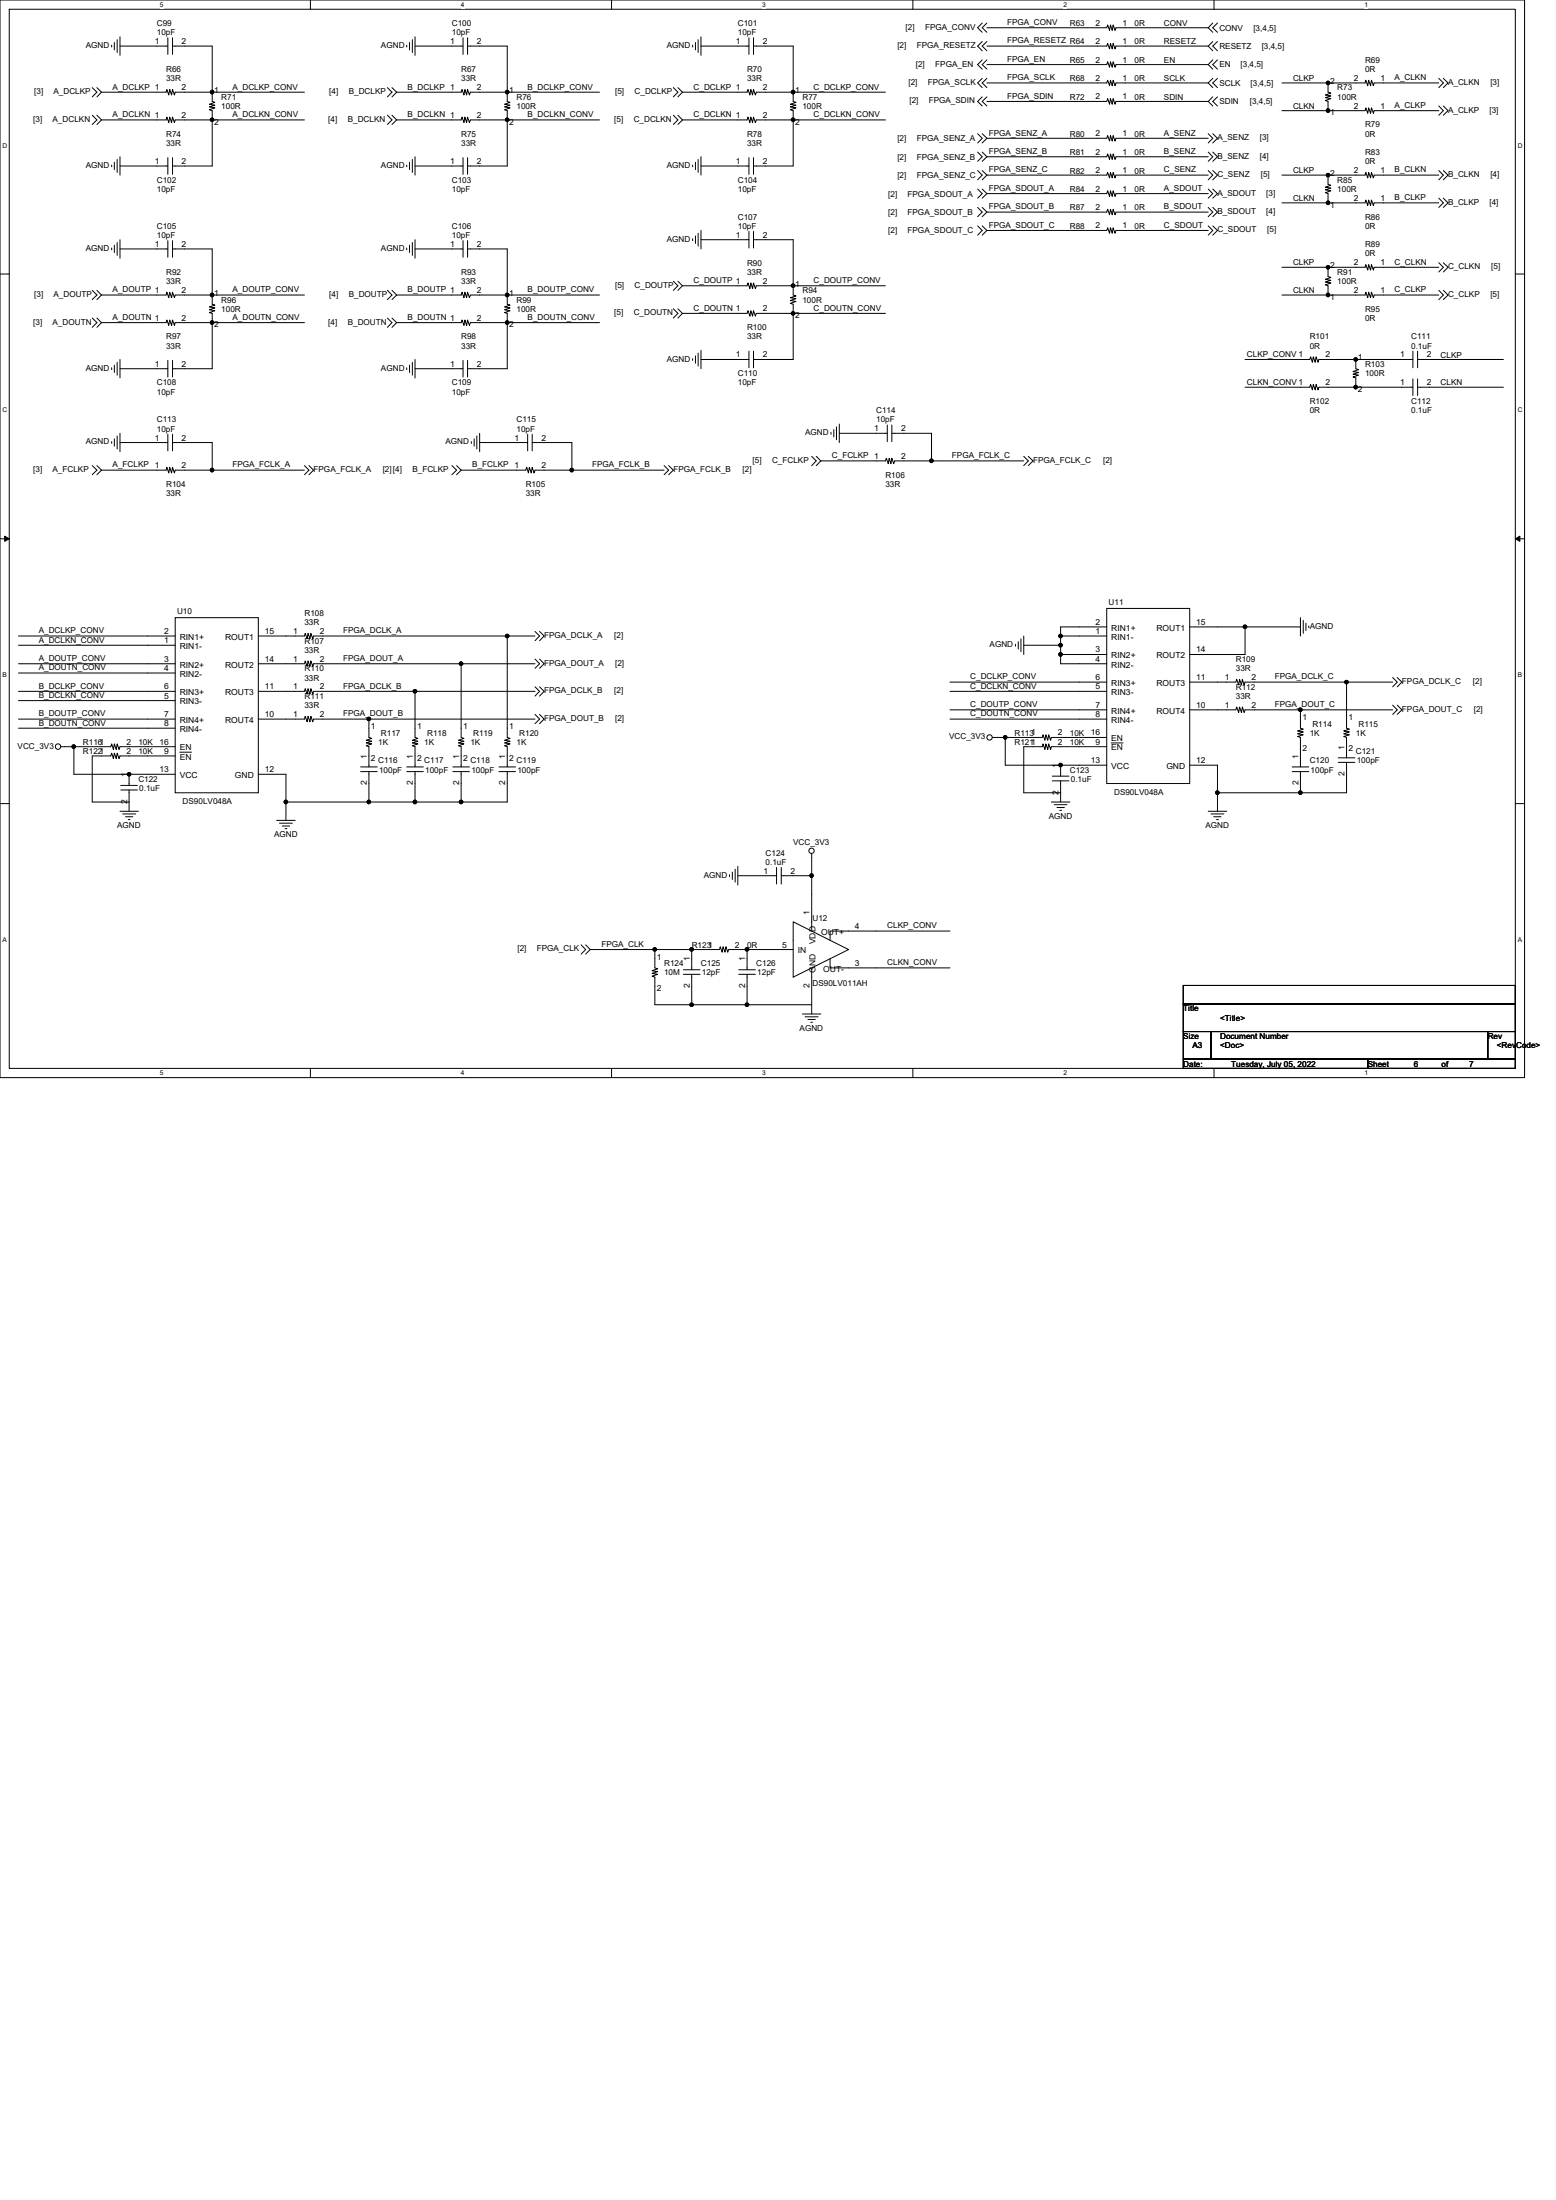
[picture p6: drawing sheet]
<svg xmlns="http://www.w3.org/2000/svg" width="210mm" height="297mm" viewBox="0 0 210 297" stroke-linecap="round" stroke-linejoin="round" font-family="sans-serif">
<path d="M0 0h205.7v145.5h-205.7zM1.2 1.2h203.3v143.1h-203.3z" fill="none" stroke="#000" stroke-width=".13"/>
<g fill="#fff">
<path d="M21.6 .1h.5v1h-.5z"/>
<path d="M21.6 144.4h.5v1h-.5z"/>
</g>
<path d="M41.9 0v1.2M41.9 144.3v1.2" fill="none" stroke="#000" stroke-width=".13"/>
<g fill="#fff">
<path d="M62.2 .1h.5v1h-.5z"/>
<path d="M62.2 144.4h.5v1h-.5z"/>
</g>
<path d="M82.5 0v1.2M82.5 144.3v1.2" fill="none" stroke="#000" stroke-width=".13"/>
<g fill="#fff">
<path d="M102.8 .1h.5v1h-.5z"/>
<path d="M102.8 144.4h.5v1h-.5z"/>
</g>
<path d="M123.2 0v1.2M123.2 144.3v1.2" fill="none" stroke="#000" stroke-width=".13"/>
<g fill="#fff">
<path d="M143.5 .1h.5v1h-.5z"/>
<path d="M143.5 144.4h.5v1h-.5z"/>
</g>
<path d="M163.8 0v1.2M163.8 144.3v1.2" fill="none" stroke="#000" stroke-width=".13"/>
<g fill="#fff">
<path d="M184.1 .1h.5v1h-.5z"/>
<path d="M184.1 144.4h.5v1h-.5z"/>
<path d="M.3 19.1h.7v1h-.7z"/>
<path d="M204.8 19.1h.6v1h-.6z"/>
<path d="M.3 54.9h.7v1h-.7z"/>
<path d="M204.8 54.9h.6v1h-.6z"/>
</g>
<path d="M0 37h1.2M204.5 37h1.2" fill="none" stroke="#000" stroke-width=".13"/>
<g fill="#fff">
<path d="M.3 90.6h.6v1h-.6z"/>
<path d="M204.8 90.6h.6v1h-.6z"/>
</g>
<path d="M0 72.7h1.2M204.5 72.7h1.2" fill="none" stroke="#000" stroke-width=".13"/>
<path d="M.6 72.4l.6 .3-.6 .4zM204.5 72.7l.6-.3v.7z" fill="#000" stroke="#000" stroke-width=".13"/>
<g fill="#fff">
<path d="M.3 126.4h.6v1h-.6z"/>
<path d="M204.8 126.4h.6v1h-.6z"/>
</g>
<g fill="none" stroke="#000" stroke-width=".13">
<path d="M12.4 11.8l.7 .6-.7 .7M12.4 15.6l.7 .6-.7 .6M13.1 11.8l.6 .6M13.1 15.6l.6 .6M13.7 12.4l-.6 .7M13.7 16.2l-.6 .6M13.7 12.4h8.7l.1-.3 .3 .7 .1-.7 .3 .7 .1-.7 .2 .7 .1-.4h5M13.7 16.2h8.7l.1-.4 .3 .8 .1-.8 .3 .8 .1-.8 .2 .8 .1-.4h5M15.1 6.1v.3M15.4 5.7v1M15.8 5.4v1.7M16.2 5v2.5"/>
<path d="M16.2 6.2h6.4M22.6 5.1v2.2M23.3 6.2h5.3v6.2M23.3 5.1v2.2M28.6 12.4v1.3l.4 .1-.7 .3 .7 .1-.7 .2 .7 .2-.7 .2 .3 .1v1.3M28.6 16.2v6.2h-5.3M28.6 12.4h12.5M28.6 16.2h12.5M52.3 11.8l.6 .6-.6 .7M52.3 15.6l.6 .6-.6 .6M52.9 11.8l.6 .6M52.9 15.6l.6 .6"/>
<path d="M53.5 16.2h8.7l.2-.4 .2 .8 .1-.8 .3 .8 .1-.8 .3 .8 .1-.4h5M53.5 12.4l-.6 .7M53.5 16.2l-.6 .6M53.5 12.4h8.7l.2-.3 .2 .7 .1-.7 .3 .7 .1-.7 .3 .7 .1-.4h5M54.9 6.1v.3M55.3 5.7v1M55.6 5.4v1.7M56 5v2.5M56 6.2h6.5M62.5 5.1v2.2M63.1 5.1v2.2M63.1 6.2h5.4v6.2"/>
<path d="M68.5 16.2v6.2h-5.4M68.5 12.4v1.3l.3 .1-.7 .3 .7 .1-.7 .2 .7 .2-.7 .2 .4 .1v1.3M68.5 12.4h12.4M68.5 16.2h12.4M90.9 11.8l.6 .6-.6 .7M90.9 15.6l.6 .6-.6 .6M91.5 11.8l.6 .6M91.5 15.6l.6 .6M92.1 12.4h8.7l.1-.3 .3 .7 .1-.7 .3 .7 .1-.7 .2 .7 .2-.4h4.9M92.1 16.2h8.7l.1-.4 .3 .8 .1-.8 .3 .8 .1-.8 .2 .8 .2-.4h4.9M92.1 12.4l-.6 .7M92.1 16.2l-.6 .6"/>
<path d="M93.5 6.1v.3M93.9 5.7v1M94.2 5.4v1.7M94.6 6.2h6.5M94.6 5v2.5M101.1 5.1v2.2M101.7 5.1v2.2M101.7 6.2h5.3v6.2M107 16.2v6.2h-5.3M107 12.4v1.3l.4 .1-.7 .3 .7 .1-.7 .2 .7 .2-.7 .2 .3 .1v1.3M107 12.4h12.5M107 16.2h12.5"/>
<path d="M131.9 18.1l.6 .6-.6 .6M132.5 18.1l.7 .6M132.5 3.1l-.6 .6 .6 .7M132.5 5.6l-.6 .6 .6 .7M132.5 10.6l-.6 .6 .6 .6M132.5 13.1l-.6 .6 .6 .6M132.5 8.1l-.6 .6 .6 .6M133.2 18.7l-.7 .6M133.2 3.7h16.2l.1-.3 .2 .7 .2-.7 .2 .7 .1-.7 .3 .7 .1-.4h12.4M133.2 13.7h16.2l.1-.4 .2 .8 .2-.8 .2 .8 .1-.8 .3 .8 .1-.4h12.4M133.2 6.2h16.2l.1-.3 .2 .7 .2-.7 .2 .7 .1-.7 .3 .7 .1-.4h12.4M133.2 11.2h16.2l.1-.4 .2 .8 .2-.8 .2 .8 .1-.8 .3 .8 .1-.4h12.4"/>
<path d="M133.2 3.1l-.7 .6 .7 .7M133.2 5.6l-.7 .6 .7 .7M133.2 10.6l-.7 .6 .7 .6M133.2 13.1l-.7 .6 .7 .6M133.2 8.1l-.7 .6 .7 .6M133.2 18.7h16.2l.1-.4 .2 .7 .2-.7 .2 .7 .1-.7 .3 .7 .1-.3h12.4M163 3.7l.7 .7M163 11.2l.7 .6M163 6.2l.7 .7M163 13.7l.7 .6M163 8.7l.7 .6M163 8.7h-12.4l-.1 .4-.3-.8-.1 .8-.2-.8-.2 .8-.2-.8-.1 .4h-16.2"/>
<path d="M163 18.1l.7 .6-.7 .6M163.7 3.1l-.7 .6M163.7 10.6l-.7 .6M163.7 5.6l-.7 .6M163.7 13.1l-.7 .6M163.7 8.1l-.7 .6M163.7 18.1l.6 .6-.6 .6M164.3 3.1l-.6 .6 .6 .7M164.3 10.6l-.6 .6 .6 .6M164.3 5.6l-.6 .6 .6 .7M164.3 13.1l-.6 .6 .6 .6M164.3 8.1l-.6 .6 .6 .6"/>
<path d="M173 11.2h6.2M173 14.9h6.2M179.2 11.2v1.2l.4 .2-.7 .2 .7 .2-.7 .2 .7 .1-.7 .3 .3 .1v1.2M179.2 11.2h5l.1-.4 .3 .8 .1-.8 .3 .8 .1-.8 .2 .8 .1-.4h8.8M179.2 14.9h5l.1-.3 .3 .7 .1-.7 .3 .7 .1-.7 .2 .7 .1-.4h8.8M194.2 10.6l.6 .6-.6 .6M194.2 14.3l.6 .6-.6 .7M194.8 10.6l.6 .6-.6 .6M194.8 14.3l.6 .6-.6 .7M12.4 39.2l.7 .6-.7 .6M13.1 39.2l.6 .6M13.7 39.8h8.7l.1-.3 .3 .7 .1-.7 .3 .7 .1-.7 .2 .7 .1-.4h5"/>
<path d="M13.7 39.8l-.6 .6M15.1 33.5v.2M15.1 22.3v.2M15.4 33.1v1M15.4 21.9v1M15.8 32.7v1.8M15.8 21.5v1.8M16.2 32.4v2.5M16.2 22.4h6.4M16.2 33.6h6.4M16.2 21.2v2.4M22.6 21.3v2.2"/>
<path d="M22.6 32.5v2.2M23.3 33.6h5.3v6.2M23.3 21.3v2.2M23.3 32.5v2.2M28.6 39.8v1.3l.4 .1-.7 .2 .7 .2-.7 .2 .7 .2-.7 .2 .3 .1v1.3M28.6 39.8h12.5M52.3 39.2l.6 .6-.6 .6M52.9 39.2l.6 .6M53.5 39.8h8.7l.2-.3 .2 .7 .1-.7 .3 .7 .1-.7 .3 .7 .1-.4h5M53.5 39.8l-.6 .6M54.9 22.3v.2M54.9 33.5v.2"/>
<path d="M55.3 21.9v1M55.3 33.1v1M55.6 21.5v1.8M55.6 32.7v1.8M56 21.2v2.4M56 32.4v2.5M56 33.6h6.5M56 22.4h6.5M62.5 32.5v2.2M62.5 21.3v2.2M63.1 32.5v2.2M63.1 21.3v2.2"/>
<path d="M63.1 33.6h5.4v6.2M68.5 39.8v1.3l.3 .1-.7 .2 .7 .2-.7 .2 .7 .2-.7 .2 .4 .1v1.3M68.5 39.8h12.4M90.9 38l.6 .6-.6 .6M91.5 38l.6 .6M92.1 38.6h8.7l.1-.4 .3 .8 .1-.8 .3 .8 .1-.8 .2 .8 .2-.4h4.9M92.1 38.6l-.6 .6M93.5 22.3v.2M93.5 32.2v.3M93.9 21.9v1M93.9 31.9v1M94.2 21.5v1.8"/>
<path d="M94.2 31.5v1.7M94.6 22.4h6.5M94.6 32.4h6.5M94.6 21.2v2.4M94.6 31.1v2.5M101.1 21.3v2.2M101.1 31.2v2.3M101.7 21.3v2.2M101.7 31.2v2.3M101.7 32.4h5.3v6.2M107 38.6v1.2l.4 .2-.7 .2 .7 .1-.7 .3 .7 .1-.7 .3 .3 .1v1.2M107 38.6h12.5"/>
<path d="M131.9 20.5l.6 .7-.6 .6M131.9 23l.6 .6-.6 .7M131.9 25.5l.6 .6-.6 .7M131.9 28l.6 .6-.6 .7M131.9 30.5l.6 .6-.6 .7M132.5 20.5l.7 .7M132.5 23l.7 .6M132.5 25.5l.7 .6M132.5 28l.7 .6M132.5 30.5l.7 .6M133.2 21.2l-.7 .6M133.2 23.6l-.7 .7"/>
<path d="M133.2 26.1l-.7 .7M133.2 28.6l-.7 .7M133.2 31.1l-.7 .7M133.2 28.6h16.2l.1-.3 .2 .7 .2-.7 .2 .7 .1-.7 .3 .7 .1-.4h12.4M133.2 23.6h16.2l.1-.3 .2 .7 .2-.7 .2 .7 .1-.7 .3 .7 .1-.4h12.4M133.2 31.1h16.2l.1-.3 .2 .7 .2-.7 .2 .7 .1-.7 .3 .7 .1-.4h12.4M133.2 26.1h16.2l.1-.3 .2 .7 .2-.7 .2 .7 .1-.7 .3 .7 .1-.4h12.4M133.2 21.2h16.2l.1-.4 .2 .7 .2-.7 .2 .7 .1-.7 .3 .7 .1-.3h12.4M163 20.5l.7 .7-.7 .6M163 23l.7 .6-.7 .7M163 25.5l.7 .6-.7 .7M163 28l.7 .6-.7 .7"/>
<path d="M163 30.5l.7 .6-.7 .7M163.7 20.5l.6 .7-.6 .6M163.7 23l.6 .6-.6 .7M163.7 25.5l.6 .6-.6 .7M163.7 28l.6 .6-.6 .7M163.7 30.5l.6 .6-.6 .7M173 39.8h6.2M173 36.1h6.2M173 23.6h6.2M173 27.4h6.2M179.2 36.1v1.2l.4 .2-.7 .2 .7 .1-.7 .3 .7 .1-.7 .3 .3 .1v1.2M179.2 23.6v1.3l.4 .1-.7 .3 .7 .1-.7 .2 .7 .2-.7 .2 .3 .1v1.3"/>
<path d="M179.2 36.1h5l.1-.4 .3 .8 .1-.8 .3 .8 .1-.8 .2 .8 .1-.4h8.8M179.2 39.8h5l.1-.3 .3 .7 .1-.7 .3 .7 .1-.7 .2 .7 .1-.4h8.8M179.2 23.6h5l.1-.3 .3 .7 .1-.7 .3 .7 .1-.7 .2 .7 .1-.4h8.8M179.2 27.4h5l.1-.4 .3 .7 .1-.7 .3 .7 .1-.7 .2 .7 .1-.3h8.8M194.2 35.5l.6 .6-.6 .6M194.2 39.2l.6 .6-.6 .6M194.2 23l.6 .6-.6 .7M194.2 26.8l.6 .6-.6 .6M194.8 35.5l.6 .6-.6 .6M194.8 39.2l.6 .6-.6 .6M194.8 23l.6 .6-.6 .7M194.8 26.8l.6 .6-.6 .6"/>
<path d="M12.4 42.9l.7 .7-.7 .6M13.1 42.9l.6 .7M13.7 43.6l-.6 .6M13.7 43.6h8.7l.1-.4 .3 .7 .1-.7 .3 .7 .1-.7 .2 .7 .1-.3h5M15.1 49.7v.2M15.1 59.6v.3M15.4 49.3v1M15.4 59.2v1M15.8 48.9v1.8M15.8 58.9v1.7M16.2 48.5v2.5M16.2 58.5v2.5"/>
<path d="M16.2 59.8h6.4M16.2 49.8h6.4M22.6 58.6v2.3M22.6 48.7v2.2M23.3 59.8h5.3v3.7M23.3 58.6v2.3M23.3 48.7v2.2M28.6 43.6v6.2h-5.3M28.6 43.6h12.5M52.3 42.9l.6 .7-.6 .6M52.9 42.9l.6 .7M53.5 43.6h8.7l.2-.4 .2 .7 .1-.7 .3 .7 .1-.7 .3 .7 .1-.3h5"/>
<path d="M53.5 43.6l-.6 .6M54.9 49.7v.2M55.3 49.3v1M55.6 48.9v1.8M56 48.5v2.5M56 49.8h6.5M62.5 48.7v2.2M63.1 48.7v2.2M63.6 59.6v.3M64 59.2v1M64.3 58.9v1.7M64.7 58.5v2.5"/>
<path d="M64.7 59.8h6.5M68.5 43.6v6.2h-5.4M68.5 43.6h12.4M71.2 58.6v2.3M71.8 58.6v2.3M71.8 59.8h5.4v3.7M90.9 41.7l.6 .6-.6 .6M91.5 41.7l.6 .6M92.1 42.3h8.7l.1-.3 .3 .7 .1-.7 .3 .7 .1-.7 .2 .7 .2-.4h4.9M92.1 42.3l-.6 .6M93.5 48.4v.3M93.9 48v1"/>
<path d="M94.2 47.7v1.7M94.6 48.5h6.5M94.6 47.3v2.5M101.1 47.4v2.3M101.7 47.4v2.3M107 42.3v6.2h-5.3M107 42.3h12.5M112.1 58.4v.2M112.5 58v1M112.9 57.6v1.8M113.3 57.3v2.5M113.3 58.5h6.4"/>
<path d="M119.7 57.4v2.2M120.4 57.4v2.2M120.4 58.5h5.3v3.7M168 48.5h8.7l.2-.3 .2 .7 .1-.7 .3 .7 .1-.7 .3 .7 .1-.4h5M168 52.3h8.7l.2-.4 .2 .7 .1-.7 .3 .7 .1-.7 .3 .7 .1-.3h5M183 48.5v1.3l.3 .1-.7 .3 .7 .1-.7 .2 .7 .2-.7 .2 .4 .1v1.3M183 52.3h7.7M183 48.5h7.7M190.7 51.2v2.2M190.7 47.4v2.3M191.3 51.2v2.2M191.3 47.4v2.3"/>
<path d="M191.3 52.3h11.6M191.3 48.5h11.6M12.4 62.9l.7 .6-.7 .6M13.1 62.9l.6 .6M13.7 63.5l-.6 .6M13.7 63.5h8.7l.1-.4 .3 .8 .1-.8 .3 .8 .1-.8 .2 .8 .1-.4h5M28.6 63.5h12.5M41.1 62.9l.6 .6-.6 .6M41.7 62.9l.6 .6-.6 .6M61 62.9l.6 .6-.6 .6M61.6 62.9l.6 .6M62.2 63.5h8.8l.1-.4 .2 .8 .1-.8 .3 .8 .1-.8 .3 .8 .1-.4h5"/>
<path d="M62.2 63.5l-.6 .6M77.2 63.5h12.4M89.6 62.9l.6 .6-.6 .6M90.2 62.9l.7 .6-.7 .6M109.5 61.6l.7 .6-.7 .7M110.2 61.6l.6 .6M110.8 62.2h8.7l.1-.3 .3 .7 .1-.7 .2 .7 .2-.7 .2 .7 .1-.4h5M110.8 62.2l-.6 .7M125.7 62.2h12.5M138.2 61.6l.6 .6-.6 .7M138.8 61.6l.6 .6-.6 .7M2.5 93.3h21.1"/>
<path d="M2.5 89.6h21.1M2.5 87.1h21.1M2.5 90.9h21.1M2.5 94.6h21.1M2.5 98.3h21.1M2.5 85.9h21.1M23.6 97.1h-21.1M23.6 83.4h11.3v23.6h-11.3zM34.9 85.9h6.2l.1-.4 .2 .8 .2-.8 .2 .8 .2-.8 .2 .8 .1-.4h26.2M34.9 89.6h6.2l.1-.4 .2 .8 .2-.8 .2 .8 .2-.8 .2 .8 .1-.4h19.9M34.9 93.3h6.2l.1-.3 .2 .7 .2-.7 .2 .7 .2-.7 .2 .7 .1-.4h13.7M34.9 97.1h6.2l.1-.4 .2 .8 .2-.8 .2 .8 .2-.8 .2 .8 .1-.4h7.5"/>
<path d="M49.8 97.1v2.5l.4 .1-.8 .2 .8 .2-.8 .2 .8 .1-.8 .3 .4 .1v2.7M49.8 97.1h22.4M56 93.3v6.3l.4 .1-.8 .2 .8 .2-.8 .2 .8 .1-.8 .3 .4 .1v2.7M56 93.3h16.2M62.2 89.6h10M62.2 89.6v10l.4 .1-.7 .2 .7 .2-.7 .2 .7 .1-.7 .3 .3 .1v2.7M68.5 85.9h3.7M68.5 85.9v13.7l.3 .1-.7 .2 .7 .2-.7 .2 .7 .1-.7 .3 .4 .1v2.7M72.2 85.3l.6 .6-.6 .6M72.2 92.7l.6 .6-.6 .7M72.2 96.5l.6 .6-.6 .6M72.2 89l.6 .6-.6 .6"/>
<path d="M72.8 85.3l.6 .6-.6 .6M72.8 92.7l.6 .6-.6 .7M72.8 96.5l.6 .6-.6 .6M72.8 89l.6 .6-.6 .6M128.2 92.1h21.2M128.2 93.3h21.2M128.2 95.8h21.2M128.2 97.1h21.2M133.9 99.6h1.8M135.7 99.6h5l.1-.4 .2 .7 .1-.7 .3 .7 .1-.7 .3 .7 .1-.3h7.5M135.7 99.6v3.7h7.4M137 87v.2"/>
<path d="M137.4 86.6v1M137.8 86.3v1.7M138.2 85.9v2.5M138.2 87.1h4.9M143.1 85.9h6.3M143.1 88.4h6.3M143.1 88.4v1.2h6.3M143.1 85.9v1.2M143.1 87.1v1.3M149.4 84.6h-6.3v1.3M149.4 82.1h11.1v23.7h-11.1zM160.5 84.6h7.5"/>
<path d="M160.5 92.1h6.3l.1-.4 .3 .8 .1-.8 .2 .8 .2-.8 .2 .8 .1-.4h13.7M160.5 95.8h6.3l.1-.3 .3 .7 .1-.7 .2 .7 .2-.7 .2 .7 .1-.4h7.5M168 84.6h7.5M168 84.6v3.8h-7.5M175.5 95.8h12.4M175.5 83.4v2.5M175.5 95.8v2.5l.4 .1-.8 .3 .8 .1-.8 .3 .8 .1-.8 .2 .4 .2v3.9M175.9 83.8v1.7M176.2 84.1v1M176.6 84.5v.3M181.7 92.1v6.2l.4 .1-.8 .3 .8 .1-.8 .3 .8 .1-.8 .2 .4 .2v2.7M181.7 92.1h6.2"/>
<path d="M187.9 91.5l.7 .6-.7 .6M187.9 95.2l.7 .6-.7 .7M188.6 91.5l.6 .6-.6 .6M188.6 95.2l.6 .6-.6 .7M0 108.5h1.2M8.2 100.8h1.8v3.7h7.4M10 100.8h4.9l.2-.4 .2 .8 .1-.8 .3 .8 .1-.8 .3 .8 .1-.4h7.4M16.2 109.5h2.5M16.3 106.7h2.2M16.3 106h2.2M16.6 109.9h1.7M16.9 110.3h1"/>
<path d="M17.3 110.7h.2M17.4 104.5h6.2M17.4 108.3v1.2M17.4 104.5v1.5M17.4 106.7v1.6M23.6 102.1h-7.4l-.1 .3-.3-.7-.1 .7-.3-.7-.1 .7-.2-.7-.2 .4h-2.5v6.2h5M24.3 101.6h1.5M34.9 104.5h3.7v3.8h11.2M37.3 110.8h2.5M37.7 111.1h1.8M38.1 111.5h1M38.5 111.9h.2"/>
<path d="M38.6 108.3v2.5M48.7 104.2h2.2M48.7 103.5h2.2M49.8 108.3h6.2M49.8 104.2v4.1M54.9 104.2h2.2M54.9 103.5h2.2M56 104.2v4.1M56 108.3h6.2M61.1 104.2h2.3M61.1 103.5h2.3M62.2 104.2v4.1"/>
<path d="M67.3 104.2h2.3M67.3 103.5h2.3M68.5 104.2v4.1h-6.3M98.4 118.1v.3M98.8 117.8v.9M99.2 117.4v1.7M99.6 118.2h5.2M99.6 117v2.5M104.8 117.1v2.3M105.4 117.1v2.3M105.4 118.2h4.1M109.5 115.3v2.9"/>
<path d="M109.5 118.2v7.5M141.9 108.3h2.5M142 105.4h2.3M142 104.8h2.3M142.3 108.6h1.7M142.6 109h1M143 109.4h.3M143.1 103.3h6.3M143.1 103.3v1.5M143.1 105.4v1.6M143.1 107v1.3M149.4 100.8h-7.5l-.1 .4-.3-.8-.1 .8-.3-.8-.1 .8-.2-.8-.1 .4h-2.5v6.2h4.9"/>
<path d="M150 100.3h1.6M160.5 103.3h3.8v3.7M163 109.5h2.5M163.4 109.9h1.8M163.8 110.3h1M164.2 110.7h.2M164.3 107h11.2M164.3 107v2.5M174.4 104.2h2.2M174.4 103.5h2.2M175.5 104.2v2.8M180.6 102.9h2.2"/>
<path d="M180.6 102.3h2.2M181.7 102.9v4.1h-6.2M204.5 108.5h1.2M78.4 127.6l.6 .6-.6 .6M79 127.6l.7 .6M79.7 128.2l-.7 .6M79.7 128.2h8.7M88.4 128.2v2.5l.4 .1-.8 .3 .8 .1-.8 .2 .8 .2-.8 .2 .4 .1v3.8h4.9M88.4 128.2h4.9M92.2 131.6h2.3M92.2 130.9h2.3M93.3 128.2v2.7"/>
<path d="M93.3 128.2h3.8l.1-.4 .3 .8 .1-.8 .2 .8 .2-.8 .2 .8 .1-.4h2.5M93.3 135.7h7.5M93.3 131.6v4.1M99.7 131.6h2.2M99.7 130.9h2.2M100.8 128.2h6.2M100.8 128.2v2.7M100.8 131.6v4.1M100.8 135.7h8.7M107 124.5l7.5 3.7-7.5 3.7zM108.3 136.9h2.5M108.6 137.3h1.8"/>
<path d="M109 137.6h1M109.4 138h.2M109.5 130.7v5M109.5 135.7v1.2M112 129.4v1.3h16.2M128.2 125.7h-16.2v1.3M159.7 133.1h44.8v2.5h-44.8zM159.7 135.6h44.8v3.7h-44.8zM159.7 139.3h3.7v3.7h-3.7zM163.4 139.3h37.4v3.7h-37.4zM200.8 139.3h3.7v3.7h-3.7zM159.7 143h24.9v1.3h-24.9z"/>
<path d="M184.6 143h19.9v1.3h-19.9z"/>
<circle cx="133.5" cy="99.6" r=".36"/>
<circle cx="7.8" cy="100.8" r=".37"/>
<circle cx="109.5" cy="114.9" r=".36"/>
</g>
<g fill="#000" stroke="#000" stroke-width=".13">
<circle cx="28.6" cy="12.4" r=".24"/>
<circle cx="28.6" cy="16.2" r=".23"/>
<circle cx="68.4" cy="12.4" r=".24"/>
<circle cx="68.4" cy="16.2" r=".24"/>
<circle cx="107" cy="12.4" r=".24"/>
<circle cx="107" cy="16.2" r=".24"/>
<circle cx="179.2" cy="14.9" r=".24"/>
<circle cx="179.2" cy="11.2" r=".23"/>
<circle cx="28.6" cy="39.8" r=".24"/>
<circle cx="68.4" cy="39.8" r=".24"/>
<circle cx="107" cy="38.6" r=".24"/>
<circle cx="179.2" cy="27.4" r=".24"/>
<circle cx="179.2" cy="39.8" r=".24"/>
<circle cx="179.2" cy="36.1" r=".23"/>
<circle cx="179.2" cy="23.6" r=".23"/>
<circle cx="28.6" cy="43.5" r=".24"/>
<circle cx="68.4" cy="43.5" r=".24"/>
<circle cx="107" cy="42.3" r=".24"/>
<circle cx="183" cy="52.3" r=".24"/>
<circle cx="183" cy="48.5" r=".24"/>
<circle cx="28.6" cy="63.5" r=".24"/>
<circle cx="77.2" cy="63.5" r=".24"/>
<circle cx="125.7" cy="62.2" r=".24"/>
<circle cx="49.8" cy="97.1" r=".24"/>
<circle cx="56" cy="93.3" r=".24"/>
<circle cx="62.2" cy="89.6" r=".24"/>
<circle cx="68.4" cy="85.9" r=".24"/>
<circle cx="135.7" cy="99.6" r=".24"/>
<circle cx="143.1" cy="87.1" r=".24"/>
<circle cx="143.1" cy="88.4" r=".24"/>
<circle cx="143.1" cy="85.9" r=".24"/>
<circle cx="168" cy="84.6" r=".24"/>
<circle cx="175.5" cy="95.8" r=".24"/>
<circle cx="181.7" cy="92.1" r=".24"/>
<circle cx="9.9" cy="100.8" r=".24"/>
<circle cx="17.4" cy="104.5" r=".23"/>
<circle cx="38.6" cy="108.3" r=".24"/>
<circle cx="49.8" cy="108.3" r=".24"/>
<circle cx="56" cy="108.3" r=".24"/>
<circle cx="62.2" cy="108.3" r=".24"/>
<circle cx="109.5" cy="118.2" r=".24"/>
<circle cx="143.1" cy="103.3" r=".24"/>
<circle cx="164.3" cy="107" r=".24"/>
<circle cx="175.5" cy="107" r=".24"/>
<circle cx="88.4" cy="128.2" r=".24"/>
<circle cx="93.3" cy="128.2" r=".24"/>
<circle cx="93.3" cy="135.7" r=".24"/>
<circle cx="100.8" cy="135.7" r=".24"/>
<circle cx="100.8" cy="128.2" r=".24"/>
</g>
<g font-size="1.1">
<text x="20.9" y="5.9">1</text>
<text x="21.2" y="3.5">C99</text>
<text x="21.2" y="4.8">10pF</text>
<text x="24.5" y="5.9">2</text>
<text x="60.7" y="5.9">1</text>
<text x="61" y="3.5">C100</text>
<text x="61" y="4.8">10pF</text>
<text x="64.3" y="5.9">2</text>
<text x="99.3" y="5.9">1</text>
<text x="99.6" y="3.5">C101</text>
<text x="99.6" y="4.8">10pF</text>
<text x="102.9" y="5.9">2</text>
<text x="122.2" y="4">[2]</text>
<text x="124.8" y="4">FPGA_CONV</text>
<text x="135.9" y="3.4">FPGA_CONV</text>
<text x="135.9" y="5.9">FPGA_RESETZ R64</text>
<text x="144.4" y="3.5">R63</text>
<text x="147.8" y="3.5">2</text>
<text x="147.8" y="5.9">2</text>
<text x="151.5" y="3.5">1</text>
<text x="151.5" y="5.9">1</text>
<text x="153.1" y="3.5">0R</text>
<text x="153.1" y="6">0R</text>
<text x="157.1" y="3.5">CONV</text>
<text x="157.1" y="6">RESETZ</text>
<text x="164.5" y="4.1">CONV</text>
<text x="169.1" y="4.1">[3,4,5]</text>
<text x="11.6" y="6.5">AGND</text>
<text x="22.4" y="9.7">R66</text>
<text x="22.4" y="11">33R</text>
<text x="51.4" y="6.5">AGND</text>
<text x="62.2" y="9.7">R67</text>
<text x="62.2" y="11">33R</text>
<text x="90" y="6.5">AGND</text>
<text x="100.8" y="9.7">R70</text>
<text x="100.8" y="11">33R</text>
<text x="121.1" y="6.5">[2]</text>
<text x="122.6" y="11.5">[2]</text>
<text x="123.6" y="9">[2]</text>
<text x="123.7" y="6.5">FPGA_RESETZ</text>
<text x="125.2" y="11.5">FPGA_SCLK</text>
<text x="126.2" y="9">FPGA_EN</text>
<text x="135.9" y="10.8">FPGA_SCLK</text>
<text x="135.9" y="8.4">FPGA_EN</text>
<text x="144.4" y="8.5">R65</text>
<text x="144.4" y="11">R68</text>
<text x="147.8" y="8.4">2</text>
<text x="147.8" y="10.9">2</text>
<text x="151.5" y="8.4">1</text>
<text x="151.5" y="10.9">1</text>
<text x="153.1" y="8.5">0R</text>
<text x="153.1" y="11">0R</text>
<text x="157.1" y="8.5">EN</text>
<text x="157.1" y="10.9">SCLK</text>
<text x="164.5" y="11.6">SCLK</text>
<text x="164.5" y="6.6">RESETZ</text>
<text x="164.5" y="9.1">EN</text>
<text x="167.4" y="9.1">[3,4,5]</text>
<text x="168.8" y="11.6">[3,4,5]</text>
<text x="170.3" y="6.6">[3,4,5]</text>
<text x="174.5" y="10.9">CLKP</text>
<text x="179.5" y="11.3">2</text>
<text x="182.7" y="10.9">2</text>
<text x="184.2" y="8.5">R69</text>
<text x="184.2" y="9.7">0R</text>
<text x="186.3" y="10.9">1</text>
<text x="188.2" y="10.8">A_CLKN</text>
<text x="195.4" y="11.5">A_CLKN</text>
<text x="201.1" y="11.5">[3]</text>
<text x="4.5" y="16.4">[3]</text>
<text x="4.6" y="12.7">[3]</text>
<text x="7.1" y="16.4">A_DCLKN</text>
<text x="7.2" y="12.7">A_DCLKP</text>
<text x="15.2" y="12.1">A_DCLKP 1</text>
<text x="15.2" y="15.8">A_DCLKN 1</text>
<text x="24.5" y="12.2">2</text>
<text x="24.5" y="15.9">2</text>
<text x="28.9" y="12.6">1</text>
<text x="28.9" y="16.8">2</text>
<text x="29.9" y="13.5">R71</text>
<text x="29.9" y="14.7">100R</text>
<text x="31.4" y="12.1">A_DCLKP_CONV</text>
<text x="31.4" y="15.8">A_DCLKN_CONV</text>
<text x="44.3" y="16.4">[4]</text>
<text x="44.4" y="12.7">[4]</text>
<text x="46.9" y="16.4">B_DCLKN</text>
<text x="47.1" y="12.7">B_DCLKP</text>
<text x="55" y="12.1">B_DCLKP 1</text>
<text x="55" y="15.8">B_DCLKN 1</text>
<text x="64.3" y="12.2">2</text>
<text x="64.3" y="15.9">2</text>
<text x="68.7" y="12.6">1</text>
<text x="68.7" y="16.8">2</text>
<text x="69.7" y="13.5">R76</text>
<text x="69.7" y="14.7">100R</text>
<text x="71.2" y="12.1">B_DCLKP_CONV</text>
<text x="71.2" y="15.8">B_DCLKN_CONV</text>
<text x="82.9" y="16.4">[5]</text>
<text x="83" y="12.7">[5]</text>
<text x="85.5" y="16.4">C_DCLKN</text>
<text x="85.6" y="12.7">C_DCLKP</text>
<text x="93.6" y="12.1">C_DCLKP 1</text>
<text x="93.6" y="15.8">C_DCLKN 1</text>
<text x="102.9" y="12.2">2</text>
<text x="102.9" y="15.9">2</text>
<text x="107.3" y="12.6">1</text>
<text x="107.3" y="16.8">2</text>
<text x="108.3" y="13.5">R77</text>
<text x="108.3" y="14.7">100R</text>
<text x="109.8" y="12.1">C_DCLKP_CONV</text>
<text x="109.8" y="15.8">C_DCLKN_CONV</text>
<text x="122.7" y="14">[2]</text>
<text x="125.3" y="14">FPGA_SDIN</text>
<text x="135.9" y="13.3">FPGA_SDIN</text>
<text x="144.4" y="13.5">R72</text>
<text x="147.8" y="13.4">2</text>
<text x="151.5" y="13.4">1</text>
<text x="153.1" y="13.5">0R</text>
<text x="157.1" y="13.4">SDIN</text>
<text x="164.5" y="14.1">SDIN</text>
<text x="168.7" y="14.1">[3,4,5]</text>
<text x="174.5" y="14.7">CLKN</text>
<text x="179.5" y="15.6">1</text>
<text x="180.5" y="12.2">R73</text>
<text x="180.5" y="13.5">100R</text>
<text x="182.7" y="14.7">2</text>
<text x="184.2" y="17.2">R79</text>
<text x="186.3" y="14.7">1</text>
<text x="188.2" y="14.6">A_CLKP</text>
<text x="195.4" y="15.2">A_CLKP</text>
<text x="201" y="15.2">[3]</text>
<text x="11.6" y="22.7">AGND</text>
<text x="20.9" y="22.1">1</text>
<text x="22.4" y="18.4">R74</text>
<text x="22.4" y="19.7">33R</text>
<text x="24.5" y="22.1">2</text>
<text x="51.4" y="22.7">AGND</text>
<text x="60.7" y="22.1">1</text>
<text x="62.2" y="18.4">R75</text>
<text x="62.2" y="19.7">33R</text>
<text x="64.3" y="22.1">2</text>
<text x="90" y="22.7">AGND</text>
<text x="99.3" y="22.1">1</text>
<text x="100.8" y="18.4">R78</text>
<text x="100.8" y="19.7">33R</text>
<text x="102.9" y="22.1">2</text>
<text x="121.1" y="19.1">[2]</text>
<text x="121.1" y="21.5">[2]</text>
<text x="123.7" y="19.1">FPGA_SENZ_A</text>
<text x="123.7" y="21.5">FPGA_SENZ_B</text>
<text x="133.4" y="18.3">FPGA_SENZ_A</text>
<text x="133.4" y="20.8">FPGA_SENZ_B</text>
<text x="133.4" y="23.3">FPGA_SENZ_C</text>
<text x="144.4" y="23.4">R82</text>
<text x="144.4" y="18.4">R80</text>
<text x="144.4" y="20.9">R81</text>
<text x="147.8" y="23.4">2</text>
<text x="147.8" y="18.4">2</text>
<text x="147.8" y="20.9">2</text>
<text x="151.5" y="23.4">1</text>
<text x="151.5" y="18.4">1</text>
<text x="151.5" y="20.9">1</text>
<text x="153.1" y="23.4">0R</text>
<text x="153.1" y="18.4">0R</text>
<text x="153.1" y="20.9">0R</text>
<text x="157.1" y="18.3">A_SENZ</text>
<text x="157.1" y="20.8">B_SENZ</text>
<text x="157.1" y="23.3">C_SENZ</text>
<text x="164.3" y="18.9">A_SENZ</text>
<text x="164.3" y="21.4">B_SENZ</text>
<text x="164.3" y="23.9">C_SENZ</text>
<text x="170" y="18.9">[3]</text>
<text x="170" y="21.4">[4]</text>
<text x="170.1" y="23.9">[5]</text>
<text x="174.5" y="23.4">CLKP</text>
<text x="179.5" y="23.8">2</text>
<text x="182.7" y="23.4">2</text>
<text x="184.2" y="20.9">R83</text>
<text x="184.2" y="22.2">0R</text>
<text x="184.2" y="18.4">0R</text>
<text x="186.3" y="23.4">1</text>
<text x="188.2" y="23.3">B_CLKN</text>
<text x="195.4" y="23.9">B_CLKN</text>
<text x="201.1" y="23.9">[4]</text>
<text x="21.2" y="24.7">C102</text>
<text x="21.2" y="25.9">10pF</text>
<text x="61" y="24.7">C103</text>
<text x="61" y="25.9">10pF</text>
<text x="99.6" y="24.7">C104</text>
<text x="99.6" y="25.9">10pF</text>
<text x="99.6" y="29.7">C107</text>
<text x="119.9" y="26.5">[2]</text>
<text x="119.9" y="29">[2]</text>
<text x="121.1" y="24">[2]</text>
<text x="122.5" y="26.5">FPGA_SDOUT_A</text>
<text x="122.5" y="29">FPGA_SDOUT_B</text>
<text x="123.7" y="24">FPGA_SENZ_C</text>
<text x="133.4" y="25.8">FPGA_SDOUT_A</text>
<text x="133.4" y="28.3">FPGA_SDOUT_B</text>
<text x="144.4" y="28.4">R87</text>
<text x="144.4" y="25.9">R84</text>
<text x="147.8" y="28.4">2</text>
<text x="147.8" y="25.9">2</text>
<text x="151.5" y="28.4">1</text>
<text x="151.5" y="25.9">1</text>
<text x="153.1" y="28.4">0R</text>
<text x="153.1" y="25.9">0R</text>
<text x="157.1" y="25.8">A_SDOUT</text>
<text x="157.1" y="28.3">B_SDOUT</text>
<text x="164.3" y="26.4">A_SDOUT</text>
<text x="164.3" y="28.9">B_SDOUT</text>
<text x="170.9" y="26.4">[3]</text>
<text x="170.9" y="28.9">[4]</text>
<text x="174.5" y="27.1">CLKN</text>
<text x="179.5" y="28">1</text>
<text x="180.5" y="24.7">R85</text>
<text x="180.5" y="25.9">100R</text>
<text x="182.7" y="27.1">2</text>
<text x="184.2" y="29.7">R86</text>
<text x="186.3" y="27.1">1</text>
<text x="188.2" y="27">B_CLKP</text>
<text x="195.4" y="27.7">B_CLKP</text>
<text x="201" y="27.7">[4]</text>
<text x="11.6" y="33.9">AGND</text>
<text x="20.9" y="33.3">1</text>
<text x="21.2" y="30.9">C105</text>
<text x="21.2" y="32.1">10pF</text>
<text x="24.5" y="33.3">2</text>
<text x="51.4" y="33.9">AGND</text>
<text x="60.7" y="33.3">1</text>
<text x="61" y="30.9">C106</text>
<text x="61" y="32.1">10pF</text>
<text x="64.3" y="33.3">2</text>
<text x="90" y="32.6">AGND</text>
<text x="99.3" y="32.1">1</text>
<text x="99.6" y="30.9">10pF</text>
<text x="100.8" y="35.9">R90</text>
<text x="102.9" y="32.1">2</text>
<text x="119.9" y="31.5">[2]</text>
<text x="122.5" y="31.5">FPGA_SDOUT_C</text>
<text x="133.4" y="30.8">FPGA_SDOUT_C</text>
<text x="144.4" y="30.9">R88</text>
<text x="147.8" y="30.8">2</text>
<text x="151.5" y="30.8">1</text>
<text x="153.1" y="30.9">0R</text>
<text x="157.1" y="30.8">C_SDOUT</text>
<text x="164.3" y="31.4">C_SDOUT</text>
<text x="171" y="31.4">[5]</text>
<text x="174.5" y="35.8">CLKP</text>
<text x="182.7" y="35.8">2</text>
<text x="184.2" y="33.4">R89</text>
<text x="184.2" y="34.6">0R</text>
<text x="184.2" y="30.9">0R</text>
<text x="186.3" y="35.8">1</text>
<text x="188.2" y="35.7">C_CLKN</text>
<text x="4.6" y="40.1">[3]</text>
<text x="7.2" y="40.1">A_DOUTP</text>
<text x="15.2" y="39.5">A_DOUTP 1</text>
<text x="22.4" y="37.1">R92</text>
<text x="22.4" y="38.4">33R</text>
<text x="24.5" y="39.6">2</text>
<text x="28.9" y="40">1</text>
<text x="29.9" y="40.9">R96</text>
<text x="31.4" y="39.5">A_DOUTP_CONV</text>
<text x="44.4" y="40.1">[4]</text>
<text x="47.1" y="40.1">B_DOUTP</text>
<text x="55" y="39.5">B_DOUTP 1</text>
<text x="62.2" y="37.1">R93</text>
<text x="62.2" y="38.4">33R</text>
<text x="64.3" y="39.6">2</text>
<text x="68.7" y="40">1</text>
<text x="69.7" y="40.9">R99</text>
<text x="71.2" y="39.5">B_DOUTP_CONV</text>
<text x="83" y="38.9">[5]</text>
<text x="85.6" y="38.9">C_DOUTP</text>
<text x="93.6" y="38.2">C_DOUTP 1</text>
<text x="93.6" y="42">C_DOUTN 1</text>
<text x="100.8" y="37.1">33R</text>
<text x="102.9" y="38.3">2</text>
<text x="107.3" y="38.7">1</text>
<text x="108.3" y="39.6">R94</text>
<text x="108.3" y="40.9">100R</text>
<text x="109.8" y="38.2">C_DOUTP_CONV</text>
<text x="109.8" y="42">C_DOUTN_CONV</text>
<text x="174.5" y="39.6">CLKN</text>
<text x="179.5" y="40.5">1</text>
<text x="179.5" y="36.2">2</text>
<text x="180.5" y="37.1">R91</text>
<text x="180.5" y="38.4">100R</text>
<text x="182.7" y="39.6">2</text>
<text x="186.3" y="39.6">1</text>
<text x="188.2" y="39.5">C_CLKP</text>
<text x="195.4" y="36.4">C_CLKN</text>
<text x="195.4" y="40.1">C_CLKP</text>
<text x="201.1" y="40.1">[5]</text>
<text x="201.3" y="36.4">[5]</text>
<text x="4.5" y="43.8">[3]</text>
<text x="7.1" y="43.8">A_DOUTN</text>
<text x="15.2" y="43.2">A_DOUTN 1</text>
<text x="22.4" y="45.8">R97</text>
<text x="22.4" y="47.1">33R</text>
<text x="24.5" y="43.3">2</text>
<text x="28.9" y="44.2">2</text>
<text x="29.9" y="42.1">100R</text>
<text x="31.4" y="43.2">A_DOUTN_CONV</text>
<text x="44.3" y="43.8">[4]</text>
<text x="46.9" y="43.8">B_DOUTN</text>
<text x="55" y="43.2">B_DOUTN 1</text>
<text x="62.2" y="45.8">R98</text>
<text x="62.2" y="47.1">33R</text>
<text x="64.3" y="43.3">2</text>
<text x="68.7" y="44.2">2</text>
<text x="69.7" y="42.1">100R</text>
<text x="71.2" y="43.2">B_DOUTN_CONV</text>
<text x="82.9" y="42.6">[5]</text>
<text x="85.5" y="42.6">C_DOUTN</text>
<text x="100.8" y="44.6">R100</text>
<text x="100.8" y="45.8">33R</text>
<text x="102.9" y="42">2</text>
<text x="107.3" y="43">2</text>
<text x="176.7" y="45.8">R101</text>
<text x="176.7" y="47.1">0R</text>
<text x="184.2" y="42.1">R95</text>
<text x="184.2" y="43.3">0R</text>
<text x="190.4" y="45.8">C111</text>
<text x="190.4" y="47.1">0.1uF</text>
<text x="11.6" y="50.1">AGND</text>
<text x="20.9" y="49.5">1</text>
<text x="21.2" y="52">C108</text>
<text x="21.2" y="53.3">10pF</text>
<text x="24.5" y="49.5">2</text>
<text x="51.4" y="50.1">AGND</text>
<text x="60.7" y="49.5">1</text>
<text x="61" y="52">C109</text>
<text x="61" y="53.3">10pF</text>
<text x="64.3" y="49.5">2</text>
<text x="90" y="48.8">AGND</text>
<text x="99.3" y="48.3">1</text>
<text x="99.6" y="50.8">C110</text>
<text x="99.6" y="52">10pF</text>
<text x="102.9" y="48.3">2</text>
<text x="168.3" y="48.2">CLKP_CONV 1</text>
<text x="168.3" y="51.9">CLKN_CONV 1</text>
<text x="178.9" y="52">2</text>
<text x="178.9" y="48.3">2</text>
<text x="183.2" y="48.7">1</text>
<text x="183.2" y="52.9">2</text>
<text x="184.2" y="49.6">R103</text>
<text x="184.2" y="50.8">100R</text>
<text x="188.9" y="52">1</text>
<text x="188.9" y="48.3">1</text>
<text x="192.5" y="52">2</text>
<text x="192.5" y="48.3">2</text>
<text x="194.4" y="52">CLKN</text>
<text x="194.4" y="48.3">CLKP</text>
<text x="20.9" y="59.5">1</text>
<text x="21.2" y="57">C113</text>
<text x="21.2" y="58.3">10pF</text>
<text x="24.5" y="59.5">2</text>
<text x="69.4" y="59.5">1</text>
<text x="69.7" y="57">C115</text>
<text x="69.7" y="58.3">10pF</text>
<text x="73.1" y="59.5">2</text>
<text x="108.6" y="58.8">AGND</text>
<text x="118" y="58.2">1</text>
<text x="118.2" y="55.8">C114</text>
<text x="118.2" y="57">10pF</text>
<text x="121.6" y="58.2">2</text>
<text x="176.7" y="54.5">R102</text>
<text x="176.7" y="55.8">0R</text>
<text x="190.4" y="54.5">C112</text>
<text x="190.4" y="55.8">0.1uF</text>
<text x="4.5" y="63.8">[3]</text>
<text x="7.1" y="63.8">A_FCLKP</text>
<text x="11.6" y="60">AGND</text>
<text x="15.2" y="63.1">A_FCLKP</text>
<text x="20.9" y="63.2">1</text>
<text x="22.4" y="65.7">R104</text>
<text x="24.5" y="63.2">2</text>
<text x="31.4" y="63.1">FPGA_FCLK_A</text>
<text x="42.3" y="63.8">FPGA_FCLK_A</text>
<text x="51.6" y="63.8">[2][4]</text>
<text x="55.6" y="63.8">B_FCLKP</text>
<text x="60.1" y="60">AGND</text>
<text x="63.7" y="63.1">B_FCLKP</text>
<text x="69.4" y="63.2">1</text>
<text x="71" y="65.7">R105</text>
<text x="73.1" y="63.2">2</text>
<text x="79.9" y="63.1">FPGA_FCLK_B</text>
<text x="90.9" y="63.8">FPGA_FCLK_B</text>
<text x="100.2" y="63.8">[2]</text>
<text x="101.6" y="62.5">[5]</text>
<text x="104.2" y="62.5">C_FCLKP</text>
<text x="112.3" y="61.9">C_FCLKP 1</text>
<text x="119.5" y="64.5">R106</text>
<text x="119.5" y="65.7">33R</text>
<text x="121.6" y="62">2</text>
<text x="128.5" y="61.9">FPGA_FCLK_C</text>
<text x="139.4" y="62.5">FPGA_FCLK_C</text>
<text x="148.9" y="62.5">[2]</text>
<text x="22.4" y="67">33R</text>
<text x="71" y="67">33R</text>
<text x="23.9" y="82.9">U10</text>
<text x="41.1" y="83.2">R108</text>
<text x="149.6" y="81.7">U11</text>
<text x="5.2" y="85.5">A_DCLKP_CONV</text>
<text x="5.2" y="86.8">A_DCLKN_CONV</text>
<text x="5.2" y="89.3">A_DOUTP_CONV</text>
<text x="22.1" y="85.6">2</text>
<text x="22.1" y="86.8">1</text>
<text x="22.1" y="89.3">3</text>
<text x="24.3" y="86.4">RIN1+</text>
<text x="24.3" y="87.6">RIN1-</text>
<text x="30.4" y="86.4">ROUT1</text>
<text x="35.7" y="85.6">15</text>
<text x="35.7" y="89.3">14</text>
<text x="39.6" y="85.6">1</text>
<text x="39.6" y="89.3">1</text>
<text x="41.1" y="84.4">33R</text>
<text x="41.1" y="86.9">R107</text>
<text x="41.1" y="88.1">33R</text>
<text x="43.2" y="85.6">2</text>
<text x="43.2" y="89.3">2</text>
<text x="46.3" y="85.5">FPGA_DCLK_A</text>
<text x="46.3" y="89.3">FPGA_DOUT_A</text>
<text x="73.4" y="86.1">FPGA_DCLK_A</text>
<text x="73.4" y="89.9">FPGA_DOUT_A</text>
<text x="82.9" y="86.1">[2]</text>
<text x="83" y="89.9">[2]</text>
<text x="133.5" y="87.4">AGND</text>
<text x="147.8" y="84.4">2</text>
<text x="147.8" y="85.6">1</text>
<text x="147.8" y="88.1">3</text>
<text x="147.8" y="89.3">4</text>
<text x="150" y="85.2">RIN1+</text>
<text x="150" y="86.4">RIN1-</text>
<text x="150" y="88.9">RIN2+</text>
<text x="156.1" y="85.2">ROUT1</text>
<text x="156.1" y="88.9">ROUT2</text>
<text x="161.4" y="84.4">15</text>
<text x="161.4" y="88.1">14</text>
<text x="166.8" y="89.4">R109</text>
<text x="176.7" y="84.9">AGND</text>
<text x="5.2" y="90.5">A_DOUTN_CONV</text>
<text x="5.2" y="93">B_DCLKP_CONV</text>
<text x="5.2" y="94.2">B_DCLKN_CONV</text>
<text x="22.1" y="90.6">4</text>
<text x="22.1" y="93.1">6</text>
<text x="22.1" y="94.3">5</text>
<text x="24.3" y="90.1">RIN2+</text>
<text x="24.3" y="91.4">RIN2-</text>
<text x="24.3" y="93.9">RIN3+</text>
<text x="24.3" y="95.1">RIN3-</text>
<text x="30.4" y="90.1">ROUT2</text>
<text x="30.4" y="93.9">ROUT3</text>
<text x="35.7" y="93.1">11</text>
<text x="39.6" y="93.1">1</text>
<text x="41.1" y="90.6">R110</text>
<text x="41.1" y="91.9">33R</text>
<text x="41.1" y="94.4">R111</text>
<text x="41.1" y="95.6">33R</text>
<text x="43.2" y="93.1">2</text>
<text x="46.3" y="93">FPGA_DCLK_B</text>
<text x="73.4" y="93.6">FPGA_DCLK_B</text>
<text x="82.9" y="93.6">[2]</text>
<text x="130.9" y="91.7">C_DCLKP_CONV</text>
<text x="130.9" y="93">C_DCLKN_CONV</text>
<text x="130.9" y="95.5">C_DOUTP_CONV</text>
<text x="147.8" y="91.8">6</text>
<text x="147.8" y="93.1">5</text>
<text x="147.8" y="95.6">7</text>
<text x="150" y="90.1">RIN2-</text>
<text x="150" y="92.6">RIN3+</text>
<text x="150" y="93.9">RIN3-</text>
<text x="156.1" y="92.6">ROUT3</text>
<text x="161.4" y="91.8">11</text>
<text x="161.4" y="95.6">10</text>
<text x="165.3" y="91.8">1</text>
<text x="165.3" y="95.6">1</text>
<text x="166.8" y="90.6">33R</text>
<text x="166.8" y="93.1">R112</text>
<text x="166.8" y="94.4">33R</text>
<text x="168.9" y="91.8">2</text>
<text x="168.9" y="95.6">2</text>
<text x="172" y="91.7">FPGA_DCLK_C</text>
<text x="172" y="95.5">FPGA_DOUT_C</text>
<text x="189.2" y="92.4">FPGA_DCLK_C</text>
<text x="198.8" y="92.4">[2]</text>
<text x="2.4" y="101.1">VCC_3V3</text>
<text x="5.2" y="96.7">B_DOUTP_CONV</text>
<text x="5.2" y="98">B_DOUTN_CONV</text>
<text x="11.2" y="100.6">R1161</text>
<text x="11.2" y="101.8">R1221</text>
<text x="17.1" y="100.5">2</text>
<text x="17.1" y="101.8">2</text>
<text x="18.7" y="100.6">10K</text>
<text x="18.7" y="101.8">10K</text>
<text x="21.5" y="100.5">16</text>
<text x="22.1" y="96.8">7</text>
<text x="22.1" y="98">8</text>
<text x="22.1" y="101.8">9</text>
<text x="24.3" y="97.6">RIN4+</text>
<text x="24.3" y="98.8">RIN4-</text>
<text x="24.3" y="101.3">EN</text>
<text x="30.4" y="97.6">ROUT4</text>
<text x="35.7" y="96.8">10</text>
<text x="39.6" y="96.8">1</text>
<text x="43.2" y="96.8">2</text>
<text x="46.3" y="96.7">FPGA_DOUT_B</text>
<text x="50.1" y="98.4">1</text>
<text x="51" y="100.6">1K</text>
<text x="51.4" y="99.3">R117</text>
<text x="56.3" y="98.4">1</text>
<text x="57.3" y="100.6">1K</text>
<text x="57.6" y="99.3">R118</text>
<text x="62.5" y="98.4">1</text>
<text x="63.5" y="100.6">1K</text>
<text x="63.9" y="99.3">R119</text>
<text x="68.7" y="98.4">1</text>
<text x="69.7" y="100.6">1K</text>
<text x="70.1" y="99.3">R120</text>
<text x="73.4" y="97.3">FPGA_DOUT_B</text>
<text x="83" y="97.3">[2]</text>
<text x="128.1" y="99.8">VCC_3V3</text>
<text x="130.9" y="96.7">C_DOUTN_CONV</text>
<text x="136.9" y="100.6">R1211</text>
<text x="136.9" y="99.3">R1131</text>
<text x="142.7" y="100.5">2</text>
<text x="142.7" y="99.3">2</text>
<text x="144.4" y="100.6">10K</text>
<text x="144.4" y="99.3">10K</text>
<text x="147.2" y="99.3">16</text>
<text x="147.8" y="96.8">8</text>
<text x="147.8" y="100.5">9</text>
<text x="150" y="96.4">RIN4+</text>
<text x="150" y="97.6">RIN4-</text>
<text x="150" y="100.1">EN</text>
<text x="150" y="101.3">EN</text>
<text x="156.1" y="96.4">ROUT4</text>
<text x="175.8" y="97.2">1</text>
<text x="175.8" y="101.5">2</text>
<text x="176.7" y="99.3">1K</text>
<text x="177.1" y="98.1">R114</text>
<text x="181.4" y="101.2" transform="rotate(-90 181.4 101.2)">1</text>
<text x="182" y="97.2">1</text>
<text x="182" y="101.5">2</text>
<text x="183" y="99.3">1K</text>
<text x="183" y="101.8">C121</text>
<text x="183.3" y="98.1">R115</text>
<text x="189.2" y="96.1">FPGA_DOUT_C</text>
<text x="198.9" y="96.1">[2]</text>
<text x="17.1" y="104.9" transform="rotate(-90 17.1 104.9)">1</text>
<text x="18.7" y="105.6">C122</text>
<text x="18.8" y="106.8">0.1uF</text>
<text x="21.5" y="104.3">13</text>
<text x="24.3" y="102.6">EN</text>
<text x="24.3" y="105.1">VCC</text>
<text x="31.7" y="105.1">GND</text>
<text x="35.7" y="104.3">12</text>
<text x="49.5" y="106" transform="rotate(-90 49.5 106)">2</text>
<text x="49.5" y="102.4" transform="rotate(-90 49.5 102.4)">1</text>
<text x="50.1" y="102.7">2</text>
<text x="51" y="103.1">C116</text>
<text x="51.2" y="104.3">100pF</text>
<text x="55.7" y="106" transform="rotate(-90 55.7 106)">2</text>
<text x="55.7" y="102.4" transform="rotate(-90 55.7 102.4)">1</text>
<text x="56.3" y="102.7">2</text>
<text x="57.3" y="103.1">C117</text>
<text x="57.4" y="104.3">100pF</text>
<text x="62" y="106" transform="rotate(-90 62 106)">2</text>
<text x="62" y="102.4" transform="rotate(-90 62 102.4)">1</text>
<text x="62.5" y="102.7">2</text>
<text x="63.5" y="103.1">C118</text>
<text x="63.6" y="104.3">100pF</text>
<text x="68.2" y="106" transform="rotate(-90 68.2 106)">2</text>
<text x="68.2" y="102.4" transform="rotate(-90 68.2 102.4)">1</text>
<text x="68.7" y="102.7">2</text>
<text x="69.7" y="103.1">C119</text>
<text x="69.8" y="104.3">100pF</text>
<text x="142.9" y="107.3" transform="rotate(-90 142.9 107.3)">2</text>
<text x="142.9" y="103.7" transform="rotate(-90 142.9 103.7)">1</text>
<text x="144.4" y="104.3">C123</text>
<text x="144.5" y="105.6">0.1uF</text>
<text x="147.2" y="103">13</text>
<text x="150" y="103.8">VCC</text>
<text x="150.3" y="107.3">DS90LV048A</text>
<text x="157.4" y="103.8">GND</text>
<text x="161.4" y="103">12</text>
<text x="175.2" y="106" transform="rotate(-90 175.2 106)">2</text>
<text x="175.2" y="102.4" transform="rotate(-90 175.2 102.4)">1</text>
<text x="176.7" y="103.1">C120</text>
<text x="176.9" y="104.3">100pF</text>
<text x="181.4" y="104.8" transform="rotate(-90 181.4 104.8)">2</text>
<text x="183.1" y="103.1">100pF</text>
<text x="15.8" y="111.8">AGND</text>
<text x="17.1" y="108.5" transform="rotate(-90 17.1 108.5)">2</text>
<text x="24.6" y="108.6">DS90LV048A</text>
<text x="37" y="113">AGND</text>
<text x="141.5" y="110.6">AGND</text>
<text x="162.7" y="111.8">AGND</text>
<text x="95" y="118.5">AGND</text>
<text x="103" y="118">1</text>
<text x="103.3" y="115.5">C124</text>
<text x="103.3" y="116.8">0.1uF</text>
<text x="106.7" y="118">2</text>
<text x="107" y="114">VCC_3V3</text>
<text x="109.3" y="123.6" transform="rotate(-90 109.3 123.6)">1</text>
<text x="109.6" y="124.4">U12</text>
<text x="115.4" y="125.4">4</text>
<text x="119.7" y="125.3">CLKP_CONV</text>
<text x="69.8" y="128.5">[2]</text>
<text x="72.4" y="128.5">FPGA_CLK</text>
<text x="81.2" y="127.8">FPGA_CLK</text>
<text x="88.6" y="129.6">1</text>
<text x="89.6" y="130.5">R124</text>
<text x="89.6" y="131.7">10M</text>
<text x="93.1" y="129.8" transform="rotate(-90 93.1 129.8)">1</text>
<text x="93.3" y="128">R1231</text>
<text x="94.6" y="130.5">C125</text>
<text x="94.7" y="131.7">12pF</text>
<text x="99.2" y="127.9">2</text>
<text x="100.5" y="129.8" transform="rotate(-90 100.5 129.8)">1</text>
<text x="100.8" y="128">0R</text>
<text x="102.1" y="130.5">C126</text>
<text x="102.2" y="131.7">12pF</text>
<text x="105.5" y="127.9">5</text>
<text x="107.7" y="128.7">IN</text>
<text x="110.1" y="131.3" transform="rotate(-90 110.1 131.3)">GND</text>
<text x="110.1" y="127.5" transform="rotate(-90 110.1 127.5)">VDD</text>
<text x="110.8" y="126.2">OUT+</text>
<text x="111.1" y="131.2">OUT-</text>
<text x="115.4" y="130.4">3</text>
<text x="119.7" y="130.3">CLKN_CONV</text>
<text x="88.6" y="133.8">2</text>
<text x="93.1" y="133.4" transform="rotate(-90 93.1 133.4)">2</text>
<text x="100.5" y="133.4" transform="rotate(-90 100.5 133.4)">2</text>
<text x="109.3" y="133.4" transform="rotate(-90 109.3 133.4)">2</text>
<text x="109.6" y="133.1">DS90LV011AH</text>
<text x="159.7" y="136.6">Title</text>
<text x="164.7" y="137.8">&lt;Title&gt;</text>
<text x="107.9" y="139.2">AGND</text>
<text x="159.7" y="140.3">Size</text>
<text x="160.9" y="141.5">A3</text>
<text x="164.7" y="140.3">Document Number</text>
<text x="164.7" y="141.5">&lt;Doc&gt;</text>
<text x="200.8" y="140.3">Rev</text>
<text x="202" y="141.5">&lt;RevCode&gt;</text>
<text x="159.7" y="144">Date:</text>
<text x="166.2" y="144">Tuesday, July 05, 2022</text>
<text x="184.6" y="144">Sheet</text>
<text x="190.8" y="144">6</text>
<text x="194.5" y="144">of</text>
<text x="198.3" y="144">7</text>
</g>
<g font-size=".9">
<text x="21.6" y="1">5</text>
<text x="62.2" y="1">4</text>
<text x="102.8" y="1">3</text>
<text x="143.5" y="1">2</text>
<text x="184.1" y="1">1</text>
<text x=".3" y="19.9">D</text>
<text x="204.8" y="19.9">D</text>
<text x=".3" y="55.7">C</text>
<text x="204.8" y="55.7">C</text>
<text x=".3" y="91.4">B</text>
<text x="204.8" y="91.4">B</text>
<text x=".3" y="127.2">A</text>
<text x="204.8" y="127.2">A</text>
<text x="21.6" y="145.2">5</text>
<text x="62.2" y="145.2">4</text>
<text x="102.8" y="145.2">3</text>
<text x="143.5" y="145.2">2</text>
<text x="184.1" y="145.2">1</text>
</g>
</svg>
